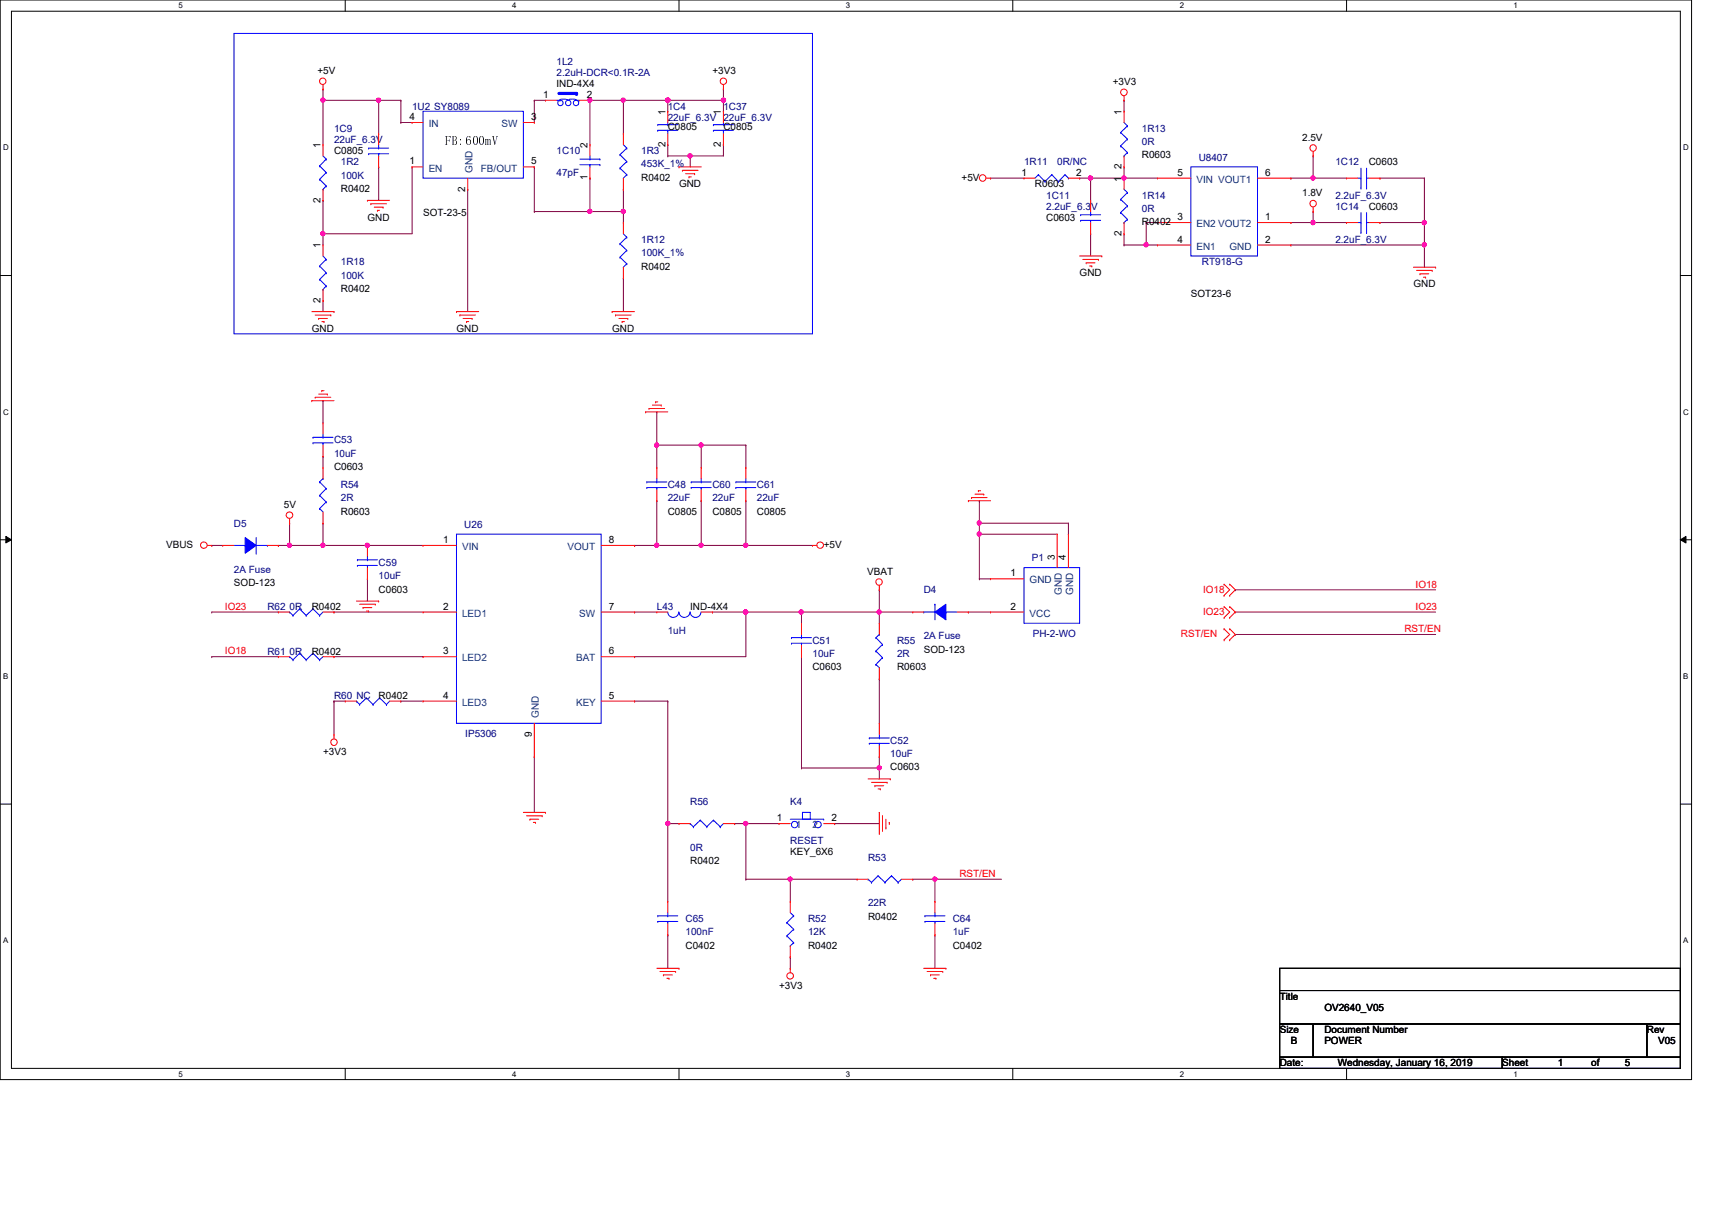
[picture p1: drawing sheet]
<svg xmlns="http://www.w3.org/2000/svg" width="297mm" height="210mm" viewBox="0 0 297 210" stroke-linecap="round" stroke-linejoin="round" font-family="sans-serif">
<path d="M0 0h293.5v187.3h-293.5zM2 1.9h289.5v183.4h-289.5z" fill="none" stroke="#000" stroke-width=".17"/>
<g fill="#fff">
<path d="M30.9 .2h.8v1.5h-.8z"/>
<path d="M30.9 185.5h.8v1.6h-.8z"/>
</g>
<path d="M59.9 0v1.9M59.9 185.3v2" fill="none" stroke="#000" stroke-width=".17"/>
<g fill="#fff">
<path d="M88.9 .2h.7v1.5h-.7z"/>
<path d="M88.9 185.5h.7v1.6h-.7z"/>
</g>
<path d="M117.8 0v1.9M117.8 185.3v2" fill="none" stroke="#000" stroke-width=".17"/>
<g fill="#fff">
<path d="M146.8 .2h.7v1.5h-.7z"/>
<path d="M146.8 185.5h.7v1.6h-.7z"/>
</g>
<path d="M175.7 0v1.9M175.7 185.3v2" fill="none" stroke="#000" stroke-width=".17"/>
<g fill="#fff">
<path d="M204.7 .2h.7v1.5h-.7z"/>
<path d="M204.7 185.5h.7v1.6h-.7z"/>
</g>
<path d="M233.6 0v1.9M233.6 185.3v2" fill="none" stroke="#000" stroke-width=".17"/>
<g fill="#fff">
<path d="M262.6 .2h.8v1.5h-.8z"/>
<path d="M262.6 185.5h.8v1.6h-.8z"/>
<path d="M.5 24.8h1v1.6h-1z"/>
<path d="M292.1 24.8h.9v1.6h-.9z"/>
<path d="M.5 70.7h1v1.5h-1z"/>
<path d="M292.1 70.7h.9v1.5h-.9z"/>
</g>
<path d="M0 47.8h2M291.5 47.8h2" fill="none" stroke="#000" stroke-width=".17"/>
<g fill="#fff">
<path d="M.5 116.5h.9v1.6h-.9z"/>
<path d="M292.1 116.5h.8v1.6h-.8z"/>
</g>
<path d="M0 93.6h2M1 93l1 .6-1 .6zM291.5 93.6l1-.6v1.2zM291.5 93.6h2" fill="none" stroke="#000" stroke-width=".17"/>
<path d="M1 93l1 .6-1 .6zM291.5 93.6l1-.6v1.2z" fill="#000"/>
<g fill="#fff">
<path d="M.5 162.4h.9v1.5h-.9z"/>
<path d="M292.1 162.4h.8v1.5h-.8z"/>
</g>
<path d="M0 139.5h2M291.5 139.5h2" fill="none" stroke="#000" stroke-width=".17"/>
<path d="M40.6 5.8h100.4v52.1h-100.4z" fill="none" stroke="#00f" stroke-width=".17"/>
<path d="M65.7 17.4h.1M65.7 17.4h3.9M125.5 15.5h.1M125.5 15.5v1.9" fill="none" stroke="#7f003f" stroke-width=".17"/>
<circle cx="65.7" cy="17.4" r=".37" fill="#f0f"/>
<circle cx="65.7" cy="17.4" r=".37" fill="none" stroke="#f0f" stroke-width=".17"/>
<path d="M71.5 29h.1M71.5 29v11.6h-15.5M56 40.6h.1" fill="none" stroke="#7f003f" stroke-width=".17"/>
<circle cx="56" cy="40.5" r=".37" fill="#f0f"/>
<circle cx="56" cy="40.5" r=".37" fill="none" stroke="#f0f" stroke-width=".17"/>
<g fill="none" stroke="#7f003f" stroke-width=".17">
<path d="M56 17.4h.1M56 17.4v7.7M65.7 17.4h.1M65.7 17.4v5.8M69.6 17.4h.1M69.6 17.4v3.9M92.7 17.4h.1M92.7 17.4v3.9M92.7 17.4h2M108.2 17.4h.1M108.2 17.4h7.7M65.7 29h.1"/>
<path d="M65.7 29v5.8M69.6 21.3h.1M69.6 21.3h1.9M81.1 32.9h.1M81.1 32.9v21.2M92.7 29h.1M92.7 29v7.7"/>
</g>
<circle cx="115.9" cy="17.4" r=".37" fill="#f0f"/>
<circle cx="115.9" cy="17.4" r=".37" fill="none" stroke="#f0f" stroke-width=".17"/>
<circle cx="108.1" cy="17.4" r=".37" fill="#f0f"/>
<circle cx="108.1" cy="17.4" r=".37" fill="none" stroke="#f0f" stroke-width=".17"/>
<path d="M115.9 17.4h.1M115.9 17.4h9.6" fill="none" stroke="#7f003f" stroke-width=".17"/>
<circle cx="125.5" cy="17.4" r=".37" fill="#f0f"/>
<circle cx="125.5" cy="17.4" r=".37" fill="none" stroke="#f0f" stroke-width=".17"/>
<circle cx="115.9" cy="17.4" r=".37" fill="#f0f"/>
<circle cx="115.9" cy="17.4" r=".37" fill="none" stroke="#f0f" stroke-width=".17"/>
<path d="M102.4 17.4h.1M102.4 17.4h5.8M108.2 17.4h.1M108.2 17.4v5.8M125.5 17.4h.1M125.5 17.4v1.9M108.2 36.7h.1M108.2 36.7v1.9M115.9 27.1h.1M115.9 27.1h9.6M119.8 27.1h.1" fill="none" stroke="#7f003f" stroke-width=".17"/>
<circle cx="119.7" cy="27" r=".37" fill="#f0f"/>
<circle cx="119.7" cy="27" r=".37" fill="none" stroke="#f0f" stroke-width=".17"/>
<path d="M102.4 36.7h.1M102.4 36.7h5.8M108.2 48.3h.1M108.2 48.3v5.8" fill="none" stroke="#7f003f" stroke-width=".17"/>
<circle cx="108.1" cy="36.7" r=".37" fill="#f0f"/>
<circle cx="108.1" cy="36.7" r=".37" fill="none" stroke="#f0f" stroke-width=".17"/>
<circle cx="102.3" cy="36.7" r=".37" fill="#f0f"/>
<circle cx="102.3" cy="36.7" r=".37" fill="none" stroke="#f0f" stroke-width=".17"/>
<path d="M102.4 17.4h.1M102.4 17.4v7.7" fill="none" stroke="#7f003f" stroke-width=".17"/>
<circle cx="102.3" cy="17.4" r=".37" fill="#f0f"/>
<circle cx="102.3" cy="17.4" r=".37" fill="none" stroke="#f0f" stroke-width=".17"/>
<path d="M56 17.4h.1M56 17.4h9.7M92.7 36.7h.1M102.4 30.9h.1M102.4 30.9v5.8h-9.7M108.2 32.9h.1M108.2 32.9v3.8" fill="none" stroke="#7f003f" stroke-width=".17"/>
<circle cx="56" cy="17.4" r=".37" fill="#f0f"/>
<circle cx="56" cy="17.4" r=".37" fill="none" stroke="#f0f" stroke-width=".17"/>
<path d="M56 15.5h.1M56 15.5v1.9M115.9 17.4h.1M115.9 17.4v1.9M125.5 25.1h.1M125.5 25.1v2M56 40.6h.1M56 40.6v1.9" fill="none" stroke="#7f003f" stroke-width=".17"/>
<circle cx="115.9" cy="17.4" r=".37" fill="#f0f"/>
<circle cx="115.9" cy="17.4" r=".37" fill="none" stroke="#f0f" stroke-width=".17"/>
<path d="M56 34.8h.1M56 34.8v5.8M115.9 25.1h.1M115.9 25.1v2M119.8 27.1h.1M119.8 27.1v1.9M56 52.2h.1M56 52.2v1.9M198.9 42.5h.1M198.9 42.5h1.9" fill="none" stroke="#7f003f" stroke-width=".17"/>
<circle cx="198.8" cy="42.5" r=".38" fill="#f0f"/>
<circle cx="198.8" cy="42.5" r=".38" fill="none" stroke="#f0f" stroke-width=".17"/>
<path d="M195 30.9h.1M195 30.9h5.8M198.9 38.6h.1M198.9 38.6h1.9M198.9 38.6v3.9" fill="none" stroke="#7f003f" stroke-width=".17"/>
<circle cx="195" cy="30.9" r=".37" fill="#f0f"/>
<circle cx="195" cy="30.9" r=".37" fill="none" stroke="#f0f" stroke-width=".17"/>
<path d="M189.2 30.9h.1M189.2 30.9v3.9M195 42.5h.1M195 42.5h3.9" fill="none" stroke="#7f003f" stroke-width=".17"/>
<circle cx="189.2" cy="30.9" r=".37" fill="#f0f"/>
<circle cx="189.2" cy="30.9" r=".37" fill="none" stroke="#f0f" stroke-width=".17"/>
<path d="M195 17.4h.1M195 17.4v1.9M171.9 30.9h.1M171.9 30.9h5.8M187.3 30.9h.1M187.3 30.9h1.9M227.8 30.9h.1M227.8 30.9h5.8M189.2 40.6h.1M189.2 40.6v3.8M195 40.6h.1M195 40.6v1.9" fill="none" stroke="#7f003f" stroke-width=".17"/>
<circle cx="227.8" cy="30.9" r=".37" fill="#f0f"/>
<circle cx="227.8" cy="30.9" r=".37" fill="none" stroke="#f0f" stroke-width=".17"/>
<path d="M227.8 38.6h.1M227.8 38.6h5.8" fill="none" stroke="#7f003f" stroke-width=".17"/>
<circle cx="227.8" cy="38.6" r=".38" fill="#f0f"/>
<circle cx="227.8" cy="38.6" r=".38" fill="none" stroke="#f0f" stroke-width=".17"/>
<path d="M239.4 30.9h.1M239.4 30.9h7.7M247.1 42.5h.1M247.1 42.5v3.9" fill="none" stroke="#7f003f" stroke-width=".17"/>
<circle cx="247.1" cy="42.5" r=".38" fill="#f0f"/>
<circle cx="247.1" cy="42.5" r=".38" fill="none" stroke="#f0f" stroke-width=".17"/>
<g fill="none" stroke="#7f003f" stroke-width=".17">
<path d="M189.2 30.9h.1M195 29h.1M195 29v1.9h-5.8M224 30.9h.1M227.8 27.1h.1M227.8 36.7h.1M227.8 27.1v3.8h-3.8M227.8 36.7v1.9M239.4 38.6h.1M239.4 38.6h7.7M247.1 38.6h.1M247.1 38.6v3.9h-23.1"/>
<path d="M224 42.5h.1"/>
</g>
<circle cx="247.1" cy="38.6" r=".38" fill="#f0f"/>
<circle cx="247.1" cy="38.6" r=".38" fill="none" stroke="#f0f" stroke-width=".17"/>
<path d="M224 38.6h.1M224 38.6h3.8M247.1 30.9h.1M247.1 30.9v7.7M56 79.2h.1M56 79.2v1.9M50.2 94.6h.1M56 90.8h.1M56 90.8v3.8h-5.8" fill="none" stroke="#7f003f" stroke-width=".17"/>
<circle cx="50.2" cy="94.6" r=".37" fill="#f0f"/>
<circle cx="50.2" cy="94.6" r=".37" fill="none" stroke="#f0f" stroke-width=".17"/>
<path d="M152.6 102.3h.1M152.6 106.2h.1M152.6 102.3v3.9M152.6 106.2h5.8M168 106.2h.1M168 106.2h3.9" fill="none" stroke="#7f003f" stroke-width=".17"/>
<circle cx="152.5" cy="106.2" r=".38" fill="#f0f"/>
<circle cx="152.5" cy="106.2" r=".38" fill="none" stroke="#f0f" stroke-width=".17"/>
<path d="M137.1 152.5h.1M137.1 152.5h11.6M137.1 166h.1M137.1 166v2" fill="none" stroke="#7f003f" stroke-width=".17"/>
<circle cx="137.1" cy="152.5" r=".37" fill="#f0f"/>
<circle cx="137.1" cy="152.5" r=".37" fill="none" stroke="#f0f" stroke-width=".17"/>
<path d="M129.4 142.9h.1M129.4 142.9v9.6M129.4 142.9h5.8" fill="none" stroke="#7f003f" stroke-width=".17"/>
<circle cx="129.4" cy="142.8" r=".37" fill="#f0f"/>
<circle cx="129.4" cy="142.8" r=".37" fill="none" stroke="#f0f" stroke-width=".17"/>
<path d="M129.4 152.5h.1M129.4 152.5h7.7M137.1 152.5h.1M137.1 152.5v3.9M162.2 152.5h.1M162.2 152.5h11.6" fill="none" stroke="#7f003f" stroke-width=".17"/>
<circle cx="162.2" cy="152.5" r=".37" fill="#f0f"/>
<circle cx="162.2" cy="152.5" r=".37" fill="none" stroke="#f0f" stroke-width=".17"/>
<path d="M115.9 142.9h.1M115.9 142.9v13.5M115.9 162.2h.1M115.9 162.2v5.8" fill="none" stroke="#7f003f" stroke-width=".17"/>
<circle cx="115.9" cy="142.8" r=".37" fill="#f0f"/>
<circle cx="115.9" cy="142.8" r=".37" fill="none" stroke="#f0f" stroke-width=".17"/>
<g fill="none" stroke="#7f003f" stroke-width=".17">
<path d="M114 77.2h.1M114 77.2v3.9M114 77.2h7.7M110.1 94.6h.1M114 86.9h.1M114 86.9v7.7h-3.9M121.7 86.9h.1M121.7 86.9v7.7M63.8 100.4h.1M63.8 100.4v3.9M110.1 106.2h.1M110.1 106.2h3.9"/>
<path d="M92.7 131.3h.1M92.7 131.3v9.6"/>
</g>
<circle cx="113.9" cy="77.2" r=".38" fill="#f0f"/>
<circle cx="113.9" cy="77.2" r=".38" fill="none" stroke="#f0f" stroke-width=".17"/>
<path d="M121.7 77.2h.1M121.7 77.2v3.9M152.6 133.2h.1M152.6 133.2v1.9" fill="none" stroke="#7f003f" stroke-width=".17"/>
<circle cx="152.5" cy="133.2" r=".37" fill="#f0f"/>
<circle cx="152.5" cy="133.2" r=".37" fill="none" stroke="#f0f" stroke-width=".17"/>
<g fill="none" stroke="#7f003f" stroke-width=".17">
<path d="M114 71.5h.1M114 71.5v5.7M110.1 113.9h.1M129.4 106.2h.1M129.4 106.2h9.7M129.4 106.2v7.7h-19.3M139.1 106.2h.1M139.1 113.9h.1M139.1 106.2v1.9M139.1 113.9v19.3M152.6 117.8h.1M152.6 106.2h.1"/>
<path d="M152.6 106.2v1.9M152.6 117.8v7.7M139.1 133.2h.1M139.1 133.2h13.5"/>
</g>
<circle cx="129.4" cy="106.2" r=".38" fill="#f0f"/>
<circle cx="129.4" cy="106.2" r=".38" fill="none" stroke="#f0f" stroke-width=".17"/>
<path d="M56 94.6h.1M56 94.6h7.8M123.6 106.2h.1M123.6 106.2h5.8M110.1 121.6h.1M110.1 121.6h5.8M115.9 121.6h.1M115.9 121.6v21.3M115.9 142.9h.1M115.9 142.9h1.9M144.8 142.9h.1M144.8 142.9h7.8" fill="none" stroke="#7f003f" stroke-width=".17"/>
<circle cx="56" cy="94.6" r=".37" fill="#f0f"/>
<circle cx="56" cy="94.6" r=".37" fill="none" stroke="#f0f" stroke-width=".17"/>
<path d="M63.8 94.6h.1M63.8 94.6h9.6" fill="none" stroke="#7f003f" stroke-width=".17"/>
<circle cx="63.7" cy="94.6" r=".37" fill="#f0f"/>
<circle cx="63.7" cy="94.6" r=".37" fill="none" stroke="#f0f" stroke-width=".17"/>
<path d="M114 94.6h.1M114 94.6h7.7M152.6 131.3h.1M152.6 131.3v1.9" fill="none" stroke="#7f003f" stroke-width=".17"/>
<circle cx="113.9" cy="94.6" r=".37" fill="#f0f"/>
<circle cx="113.9" cy="94.6" r=".37" fill="none" stroke="#f0f" stroke-width=".17"/>
<path d="M129.4 94.6h.1M129.4 94.6h11.6" fill="none" stroke="#7f003f" stroke-width=".17"/>
<circle cx="129.4" cy="94.6" r=".37" fill="#f0f"/>
<circle cx="129.4" cy="94.6" r=".37" fill="none" stroke="#f0f" stroke-width=".17"/>
<path d="M48.3 94.6h.1M50.2 90.8h.1M50.2 90.8v3.8h-1.9M121.7 94.6h.1M129.4 86.9h.1M129.4 86.9v7.7h-7.7M127.5 142.9h.1M127.5 142.9h1.9" fill="none" stroke="#7f003f" stroke-width=".17"/>
<circle cx="121.6" cy="94.6" r=".37" fill="#f0f"/>
<circle cx="121.6" cy="94.6" r=".37" fill="none" stroke="#f0f" stroke-width=".17"/>
<path d="M139.1 106.2h.1M139.1 106.2h13.5" fill="none" stroke="#7f003f" stroke-width=".17"/>
<circle cx="139" cy="106.2" r=".38" fill="#f0f"/>
<circle cx="139" cy="106.2" r=".38" fill="none" stroke="#f0f" stroke-width=".17"/>
<path d="M121.7 77.2h.1M121.7 77.2h7.7M129.4 77.2h.1M129.4 77.2v3.9" fill="none" stroke="#7f003f" stroke-width=".17"/>
<circle cx="121.6" cy="77.2" r=".38" fill="#f0f"/>
<circle cx="121.6" cy="77.2" r=".38" fill="none" stroke="#f0f" stroke-width=".17"/>
<path d="M169.9 92.7h.1M169.9 90.8h.1M169.9 92.7h13.5M169.9 90.8v1.9M169.9 90.8h15.5M185.4 90.8h.1M185.4 90.8v1.9" fill="none" stroke="#7f003f" stroke-width=".17"/>
<circle cx="169.9" cy="90.7" r=".38" fill="#f0f"/>
<circle cx="169.9" cy="90.7" r=".38" fill="none" stroke="#f0f" stroke-width=".17"/>
<path d="M169.9 86.9h.1M169.9 92.7h.1M169.9 86.9v3.9M169.9 92.7v7.7M169.9 100.4h.1M169.9 100.4h2" fill="none" stroke="#7f003f" stroke-width=".17"/>
<circle cx="169.9" cy="92.6" r=".37" fill="#f0f"/>
<circle cx="169.9" cy="92.6" r=".37" fill="none" stroke="#f0f" stroke-width=".17"/>
<g fill="none" stroke="#7f003f" stroke-width=".17">
<path d="M56 69.5h.1M56 69.5v3.9M36.7 94.6h.1M36.7 94.6h1.9M36.7 106.2h.1M36.7 113.9h.1M36.7 106.2h11.6M36.7 113.9h11.6M58 106.2h.1M58 113.9h.1M58 106.2h15.4M58 113.9h15.4"/>
<path d="M214.3 102.3h.1M214.3 106.2h.1M214.3 110.1h.1M214.3 106.2h34.8M214.3 102.3h34.8M214.3 110.1h34.8M58 121.6h.1M58 121.6v5.8M58 121.6h1.9M69.6 121.6h.1M69.6 121.6h3.8M158.4 152.5h.1"/>
<path d="M158.4 152.5h3.8M162.2 152.5h.1M162.2 152.5v3.9M162.2 162.2h.1M162.2 162.2v5.8"/>
</g>
<g fill="none" stroke="#f00" stroke-width=".17">
<path d="M56 15.5h.1M56 14.7v.8M115.9 19.3h.1M115.9 19.3v2M125.5 15.5h.1M125.5 19.3h.1M125.5 14.7v.8M125.5 19.3v2M195 17.4h.1M195 16.6v.8M56 25.1h.1M56 34.8h.1"/>
<path d="M56 25.1v2M56 32.9v1.9M63.8 34.8h.1M63.8 34.8h3.8M64.3 35.3h.1M64.3 35.3h2.8M64.9 35.9h1.6M65.5 36.5h.1M65.5 36.5h.4M65.7 29h.1M65.7 23.2h.1M65.7 23.2v1.9"/>
<path d="M65.7 27.1v1.9M66.5 35.9h.1M108.2 38.6h.1M108.2 38.6v2M115.9 25.1h.1M115.9 23.2v1.9M117.8 29h.1M117.8 29h3.9M118.4 29.5h.1M118.4 29.5h2.7M119 30.1h1.5M119.5 30.7h.1"/>
<path d="M119.5 30.7h.4M120.5 30.1h.1M125.5 25.1h.1M125.5 23.2v1.9M171.1 30.9h.8M171.9 30.9h.1M177.7 30.9h.1M177.7 30.9h1.9M185.4 30.9h1.9M187.3 30.9h.1M189.2 34.8h.1M189.2 34.8v1.9"/>
<path d="M189.2 38.6v2M227.8 27.1h.1M227.8 36.7h.1M227.8 26.3v.8M227.8 35.9v.8M233.6 30.9h.1M233.6 30.9h2M237.5 30.9h1.9M239.4 30.9h.1M54.1 54.1h3.9M54.7 54.7h2.7M55.3 55.2h.1"/>
<path d="M55.3 55.2h1.5M55.8 55.8h.4M56.2 55.8h.1M57.4 54.7h.1M58 54.1h.1M79.2 54.1h.1M79.2 54.1h3.9M79.8 54.7h.1M79.8 54.7h2.7M80.3 55.2h1.6M80.9 55.8h.1M80.9 55.8h.4"/>
<path d="M81.9 55.2h.1M106.2 54.1h.1M106.2 54.1h3.9M106.8 54.7h.1M106.8 54.7h2.7M107.4 55.2h1.5M107.9 55.8h.1M107.9 55.8h.5M108.2 48.3h.1M108.2 46.4v1.9M108.9 55.2h.1M187.3 44.4h3.9"/>
<path d="M187.9 45h2.7M188.5 45.6h.1M188.5 45.6h1.5M189.1 46.1h.3M189.2 40.6h.1M189.4 46.1h.1M190.6 45h.1M191.2 44.4h.1M245.2 46.4h3.9M245.8 46.9h2.7M246.4 47.5h.1M246.4 47.5h1.5"/>
<path d="M247 48.1h.4M247.4 48.1h.1M248.5 46.9h.1M249.1 46.4h.1M54.1 69.5h.1M54.1 69.5h3.9M54.7 68.9h.1M54.7 68.9h2.7M55.3 68.4h1.5M55.8 67.8h.1M55.8 67.8h.4M56.8 68.4h.1"/>
<path d="M112 71.5h.1M112 71.5h3.9M112.6 70.9h.1M112.6 70.9h2.7M113.2 70.3h1.5M113.7 69.7h.1M113.7 69.7h.4M114.7 70.3h.1M36 94.6h.7M36.7 94.6h.1M50.2 90.8h.1M50.2 90v.8"/>
<path d="M56 90.8h.1M56 81.1h.1M56 81.1v1.9M56 88.8v2M114 86.9h.1M114 81.1h.1M114 81.1v1.9M114 85v1.9M129.4 86.9h.1M129.4 81.1h.1M129.4 81.1v1.9M129.4 85v1.9"/>
<path d="M141 94.6h.1M141 94.6h.7M168 86.9h.1M168 86.9h3.9M168.6 86.3h.1M168.6 86.3h2.7M169.2 85.7h1.5M169.8 85.1h.1M169.8 85.1h.3M170.7 85.7h.1M183.4 92.7h.1M183.4 92.7v5.8"/>
<path d="M185.4 92.7h.1M185.4 92.7v5.8M48.3 113.9h.1M48.3 113.9h1.9M56 113.9h2M58 113.9h.1M61.8 104.3h3.9M62.4 104.8h2.7M63 105.4h.1M63 105.4h1.5M63.6 106h.4M64 106h.1"/>
<path d="M65.1 104.8h.1M65.7 104.3h.1M114 106.2h.1M114 106.2h1.9M121.7 106.2h1.9M123.6 106.2h.1M152.6 102.3h.1M152.6 101.6v.7M171.9 100.4h.1M171.9 106.2h.1M171.9 106.2h5.8M171.9 100.4h5.8"/>
<path d="M212.4 101.3h.1M212.4 103.3h.1M212.4 105.2h.1M212.4 107.1h.1M212.4 109.1h.1M212.4 111h.1M212.4 101.3l1 1-1 1M212.4 105.2l1 1-1 .9M212.4 109.1l1 1-1 .9M213.4 103.3h.1M213.4 101.3h.1M213.4 107.1h.1"/>
<path d="M213.4 105.2h.1M213.4 111h.1M213.4 109.1h.1M213.4 101.3l.9 1-.9 1M213.4 105.2l.9 1-.9 .9M213.4 109.1l.9 1-.9 .9M58 127.4h.1M58 127.4v.8M59.9 121.6h.1M59.9 121.6h1.9M67.6 121.6h2M69.6 121.6h.1"/>
<path d="M150.6 135.1h3.9M151.2 135.7h2.7M151.8 136.3h.1M151.8 136.3h1.5M152.4 136.9h.3M152.7 136.9h.1M153.9 135.7h.1M154.5 135.1h.1M90.8 140.9h3.9M91.4 141.5h2.7M91.9 142.1h.1M91.9 142.1h1.6"/>
<path d="M92.5 142.7h.4M92.9 142.7h.1M94.1 141.5h.1M94.7 140.9h.1M115.9 156.4h.1M115.9 156.4v1.9M117.8 142.9h.1M117.8 142.9h2M125.5 142.9h2M127.5 142.9h.1M152.6 140.9h.1M152.6 140.9v3.9"/>
<path d="M153.1 141.5h.1M153.1 141.5v2.7M153.7 143.6h.1M153.7 142.1v1.5M154.3 142.7h.1M154.3 142.7v.3M114 168h3.8M114.5 168.5h2.7M115.1 169.1h.1M115.1 169.1h1.6M115.7 169.7h.4M115.9 162.2h.1"/>
<path d="M115.9 160.2v2M116.1 169.7h.1M117.2 168.5h.1M117.8 168h.1M137.1 168h.1M137.1 168v.7M160.3 168h3.8M160.9 168.5h2.7M161.5 169.1h.1M161.5 169.1h1.5M162 169.7h.4M162.4 169.7h.1"/>
<path d="M163.6 168.5h.1M164.1 168h.1"/>
<circle cx="56" cy="14.1" r=".56"/>
<circle cx="125.5" cy="14.1" r=".56"/>
<circle cx="195" cy="16" r=".57"/>
<circle cx="170.5" cy="30.9" r=".57"/>
<circle cx="227.8" cy="35.3" r=".56"/>
<circle cx="227.8" cy="25.7" r=".56"/>
<circle cx="35.4" cy="94.6" r=".56"/>
<circle cx="50.2" cy="89.4" r=".56"/>
<circle cx="142.3" cy="94.6" r=".56"/>
<circle cx="152.5" cy="101" r=".56"/>
<circle cx="57.9" cy="128.8" r=".56"/>
<circle cx="137.1" cy="169.3" r=".56"/>
</g>
<path d="M222 168h69.5v3.8h-69.5zM222 171.8h69.5v5.8h-69.5zM222 177.6h5.8v5.8h-5.8zM227.8 177.6h57.9v5.8h-57.9zM285.7 177.6h5.8v5.8h-5.8zM222 183.4h38.6v1.9h-38.6zM260.6 183.4h30.9v1.9h-30.9z" fill="none" stroke="#000" stroke-width=".17"/>
<g fill="none" stroke="#00f" stroke-width=".17">
<path d="M55.5 28.8h.1M55.5 31.1h.1M55.5 28.8l1.1 1.1M55.5 31.1l1.1 1.2M56 32.9h.1M56 27.1l.6 .5M56.6 27.6h.1M56.6 29.9h.1M56.6 32.3h.1M56.6 27.6l-1.1 1.2M56.6 29.9l-1.1 1.2M56.6 32.3l-.6 .6"/>
<path d="M64 25.7h.1M64 26.7h.1M64 25.7h3.4M64 26.7h3.4M65.7 26.7h.1M65.7 25.7h.1M65.7 25.1v.6M65.7 26.7v.4M114.1 22.6h.1M114.1 21.6h.1M114.1 22.6h3.5M114.1 21.6h3.5"/>
<path d="M115.9 21.6h.1M115.9 22.6h.1M115.9 21.3v.3M115.9 22.6v.6M123.8 22.6h.1M123.8 21.6h.1M123.8 22.6h3.5M123.8 21.6h3.5M125.5 21.6h.1M125.5 22.6h.1M125.5 21.3v.3M125.5 22.6v.6"/>
<path d="M180.2 30.3h.1M180.2 30.3l-.6 .6M180.2 30.3l1.1 1.2M181.3 31.5h.1M182.5 30.3h.1M182.5 30.3l-1.2 1.2M182.5 30.3l1.1 1.2M183.6 31.5h.1M184.8 30.3h.1M184.8 30.3l-1.2 1.2M184.8 30.3l.6 .6M185.4 30.9h.1"/>
<path d="M187.5 37.3h.1M187.5 38.2h.1M187.5 37.3h3.5M187.5 38.2h3.5M189.2 38.2h.1M189.2 37.3h.1M189.2 36.7v.6M189.2 38.2v.4M235.6 30.9h.5M236.1 32.6h.1M236.1 30.9h.1M236.1 29.2v3.4"/>
<path d="M237.1 30.9h.1M237.1 32.6h.1M237.1 30.9h.4M237.1 29.2v3.4M107.6 42.3h.1M107.6 44.6h.1M107.6 42.3l1.2 1.1M107.6 44.6l1.2 1.2M108.2 46.4h.1M108.2 40.6l.6 .5M108.8 41.1h.1M108.8 43.4h.1"/>
<path d="M108.8 45.8h.1M108.8 41.1l-1.2 1.2M108.8 43.4l-1.2 1.2M108.8 45.8l-.6 .6M55.5 88.2h.1M55.5 85.9h.1M55.5 83.6h.1M55.5 88.2l.5 .6M55.5 85.9l1.1 1.2M55.5 83.6l1.1 1.2M56 83h.1M56 83l-.5 .6"/>
<path d="M56.6 87.1h.1M56.6 84.8h.1M56.6 87.1l-1.1 1.1M56.6 84.8l-1.1 1.1M112.2 83.6h.1M112.2 84.6h.1M112.2 83.6h3.5M112.2 84.6h3.5M114 84.6h.1M114 83.6h.1M114 83v.6M114 84.6v.4"/>
<path d="M127.7 83.6h.1M127.7 84.6h.1M127.7 83.6h3.4M127.7 84.6h3.4M129.4 84.6h.1M129.4 83.6h.1M129.4 83v.6M129.4 84.6v.4M177.7 98.5h9.6v9.6h-9.6zM50.2 113.9h.1M50.2 113.9l.6 .6M50.8 114.5h.1"/>
<path d="M52 113.3h.1M52 113.3l1.1 1.2M52 113.3l-1.2 1.2M53.1 114.5h.1M54.3 113.3h.1M54.3 113.3l1.2 1.2M54.3 113.3l-1.2 1.2M55.5 114.5h.1M56 113.9l-.5 .6M115.9 106.2a.95 .95 0 0 0 .9 .9 .95 .95 0 0 0 1-.9M117.8 106.2a.95 .95 0 0 0 1 .9 .95 .95 0 0 0 .9-.9M119.8 106.2a.93 .93 0 0 0 .9 .9 .93 .93 0 0 0 .9-.9"/>
<path d="M160.3 106.2h.1M160.3 106.2h1.9M162.2 104.8h.1M162.2 104.8v2.7M164.1 106.2h.1M164.1 106.2h2M61.8 121.6h.1M61.8 121.6l.6 .6M62.4 122.2h.1M63.6 121.1h.1M63.6 121.1l1.1 1.1M63.6 121.1l-1.2 1.1"/>
<path d="M64.7 122.2h.1M65.9 121.1h.1M65.9 121.1l1.2 1.1M65.9 121.1l-1.2 1.1M67.1 122.2h.1M67.6 121.6l-.5 .6M114.1 158.9h.1M114.1 159.9h.1M114.1 158.9h3.5M114.1 159.9h3.5M115.9 159.9h.1M115.9 158.9h.1"/>
<path d="M115.9 158.3v.6M115.9 159.9v.3M119.8 142.9h.1M119.8 142.9l.5 .5M120.3 143.4h.1M121.5 142.3h.1M121.5 142.3l1.1 1.1M121.5 142.3l-1.2 1.1M122.6 143.4h.1M123.8 142.3h.1M123.8 142.3l1.2 1.1M123.8 142.3l-1.2 1.1"/>
<path d="M125 143.4h.1M125.5 142.9l-.5 .5"/>
</g>
<path d="M162.2 106.2l1.9-1.4v2.7z" fill-rule="evenodd" fill="#00f"/>
<path d="M40.6 94.6h1.9M42.5 94.6h.1M44.4 96h.1M44.4 93.3v2.7M44.4 94.6h2M46.4 94.6h.1M162.2 106.2l1.9-1.4v2.7z" fill="none" stroke="#00f" stroke-width=".17"/>
<path d="M158.4 106.2h.1M158.4 106.2h1.9M166.1 106.2h1.9M168 106.2h.1" fill="none" stroke="#f00" stroke-width=".17"/>
<path d="M42.5 93.3l1.9 1.3-1.9 1.4z" fill-rule="evenodd" fill="#00f"/>
<g fill="none" stroke="#00f" stroke-width=".17">
<path d="M73.4 19.3h17.4v11.6h-17.4zM100.6 27.6h3.5M100.6 28.6h3.5M102.4 28.6h.1M102.4 27.6h.1M102.4 27.1v.5M102.4 28.6v.4M104.1 27.6h.1M104.1 28.6h.1M107.6 26.8h.1M107.6 29.2h.1M107.6 26.8l1.2 1.2"/>
<path d="M107.6 29.2l1.2 1.1M108.2 30.9h.1M108.2 25.1l.6 .6M108.8 25.7h.1M108.8 28h.1M108.8 30.3h.1M108.8 25.7l-1.2 1.1M108.8 28l-1.2 1.2M108.8 30.3l-.6 .6M194.4 34.6h.1M194.4 36.9h.1M194.4 23h.1"/>
<path d="M194.4 25.3h.1M194.4 34.6l1.2 1.1M194.4 36.9l1.2 1.2M194.4 23l1.2 1.1M194.4 25.3l1.2 1.2M195 38.6h.1M195 27.1h.1M195 32.9l.6 .5M195 21.3l.6 .5M195.6 33.4h.1M195.6 35.7h.1M195.6 38.1h.1"/>
<path d="M195.6 21.8h.1M195.6 24.1h.1M195.6 26.5h.1M195.6 33.4l-1.2 1.2M195.6 35.7l-1.2 1.2M195.6 38.1l-.6 .5M195.6 21.8l-1.2 1.2M195.6 24.1l-1.2 1.2M195.6 26.5l-.6 .6M206.6 29h11.6v15.4h-11.6zM235.6 38.6h.5M236.1 38.6h.1"/>
<path d="M236.1 36.9v3.4M237.1 38.6h.1M237.1 38.6h.4M237.1 36.9v3.4M55.5 46.1h.1M55.5 48.5h.1M55.5 46.1l1.1 1.2M55.5 48.5l1.1 1.1M56 50.2h.1M56 44.4l.6 .6M56.6 45h.1M56.6 47.3h.1"/>
<path d="M56.6 49.6h.1M56.6 45l-1.1 1.1M56.6 47.3l-1.1 1.2M56.6 49.6l-.6 .6M236.1 40.3h.1M237.1 40.3h.1M54.3 75.9h.1M54.3 76.8h.1M54.3 75.9h3.5M54.3 76.8h3.5M56 76.8h.1M56 75.9h.1"/>
<path d="M56 75.3v.6M56 76.8v.4M42.5 93.3l1.9 1.3-1.9 1.4zM62 97.1h.1M62 98.1h.1M62 97.1h3.5M62 98.1h3.5M63.8 98.1h.1M63.8 97.1h.1M63.8 96.5v.6M63.8 98.1v.4M79.2 92.7h25.1v32.8h-25.1z"/>
<path d="M50.2 106.2h.1M50.2 106.2l.6 .6M50.8 106.8h.1M52 105.6h.1M52 105.6l1.1 1.2M52 105.6l-1.2 1.2M53.1 106.8h.1M54.3 105.6h.1M54.3 105.6l1.2 1.2M54.3 105.6l-1.2 1.2M55.5 106.8h.1M56 106.2l-.5 .6"/>
<path d="M137.3 110.6h.1M137.3 111.6h.1M137.3 110.6h3.5M137.3 111.6h3.5M139.1 111.6h.1M139.1 110.6h.1M139.1 110.1v.5M139.1 111.6v.4M152 115.3h.1M152 112.9h.1M152 110.6h.1M152 115.3l.6 .5"/>
<path d="M152 112.9l1.1 1.2M152 110.6l1.1 1.2M152.6 110.1h.1M152.6 110.1l-.6 .5M153.1 114.1h.1M153.1 111.8h.1M153.1 114.1l-1.1 1.2M153.1 111.8l-1.1 1.1M137.1 158.3l.6 .6M137.1 142.1h5.8M137.7 158.9h.1M137.7 158.9l-1.2 1.2"/>
<path d="M139.2 140.9h1.4v1.2h-1.4zM142.9 142.1h.1M150.6 152.5h.1M150.6 152.5l.6 .6M151.2 153.1h.1M152.4 151.9h.1M152.4 151.9l1.1 1.2M152.4 151.9l-1.2 1.2M153.5 153.1h.1M154.7 151.9h.1M154.7 151.9l1.1 1.2M154.7 151.9l-1.2 1.2"/>
<path d="M155.8 153.1h.1M156.4 152.5l-.6 .6M160.5 158.9h.1M160.5 159.9h.1M160.5 158.9h3.5M160.5 159.9h3.5M162.2 159.9h.1M162.2 158.9h.1M162.2 158.3v.6M162.2 159.9v.3M136.5 160.1h.1M136.5 162.3h.1"/>
<path d="M136.5 160.1l1.2 1.1M136.5 162.3l1.2 1.2M137.1 164.1h.1M137.7 161.2h.1M137.7 163.5h.1M137.7 161.2l-1.2 1.1M137.7 163.5l-.6 .6"/>
<circle cx="137.9" cy="143" r=".56"/>
<circle cx="141.9" cy="143.1" r=".56"/>
</g>
<g fill="none" stroke="#f00" stroke-width=".17">
<path d="M195 19.3h.1M195 19.3v2M71.5 29h.1M71.5 21.3h.1M71.5 29h1.9M71.5 21.3h1.9M81.1 32.9h.1M81.1 30.9v2M90.8 29h1.9M90.8 21.3h1.9M92.7 21.3h.1M92.7 29h.1"/>
<path d="M102.4 30.9h.1M102.4 25.1h.1M102.4 25.1v2M102.4 29v1.9M108.2 23.2h.1M108.2 32.9h.1M108.2 23.2v1.9M108.2 30.9v2M195 30.9h.1M195 29h.1M195 27.1v1.9M195 30.9v2"/>
<path d="M195 38.6v2M200.8 30.9h.1M200.8 38.6h.1M200.8 30.9h5.8M200.8 38.6h5.8M218.2 30.9h5.8M218.2 38.6h5.8M224 30.9h.1M224 38.6h.1M233.6 38.6h.1M233.6 38.6h2M237.5 38.6h1.9"/>
<path d="M239.4 38.6h.1M56 42.5h.1M56 52.2h.1M56 42.5v1.9M56 50.2v2M195 40.6h.1M200.8 42.5h.1M200.8 42.5h5.8M218.2 42.5h5.8M224 42.5h.1M56 79.2h.1M56 73.4h.1"/>
<path d="M56 73.4v1.9M56 77.2v2M38.6 94.6h.1M38.6 94.6h2M46.4 94.6h1.9M48.3 94.6h.1M63.8 94.6h.1M63.8 94.6v1.9M63.8 98.5v1.9M73.4 94.6h.1M73.4 94.6h5.8M104.3 94.6h5.8"/>
<path d="M110.1 94.6h.1M48.3 106.2h.1M48.3 106.2h1.9M56 106.2h2M58 106.2h.1M63.8 100.4h.1M73.4 106.2h.1M73.4 113.9h.1M73.4 106.2h5.8M73.4 113.9h5.8M104.3 106.2h5.8M104.3 113.9h5.8"/>
<path d="M110.1 113.9h.1M110.1 106.2h.1M139.1 113.9h.1M139.1 108.1h.1M139.1 108.1v2M139.1 112v1.9M152.6 117.8h.1M152.6 108.1h.1M152.6 108.1v2M152.6 115.8v2M73.4 121.6h.1M73.4 121.6h5.8"/>
<path d="M92.7 131.3h.1M92.7 125.5v5.8M104.3 121.6h5.8M110.1 121.6h.1M135.2 142.9h.1M135.2 142.9h1.9M137.1 156.4h.1M137.1 156.4v1.9M142.9 142.9h1.9M144.8 142.9h.1M148.7 152.5h.1M148.7 152.5h1.9"/>
<path d="M156.4 152.5h2M158.4 152.5h.1M162.2 156.4h.1M162.2 156.4v1.9M137.1 166h.1M137.1 164.1v1.9M162.2 162.2h.1M162.2 160.2v2"/>
</g>
<path d="M97 16.2h3" fill="none" stroke="#00f" stroke-width=".55"/>
<circle cx="100" cy="16.2" r=".28" fill="#00f"/>
<g fill="none" stroke="#00f" stroke-width=".17">
<path d="M96.6 17.4h.6M97.1 17.3l.7-.1 .7 .1M97.2 17.4h.1M98.7 17.3l.7-.1 .6 .1M99.9 17.4h.6M100.5 17.4h.1M119.9 83.6h.1M119.9 84.6h.1M119.9 83.6h3.5M119.9 84.6h3.5M121.7 84.6h.1M121.7 83.6h.1"/>
<path d="M121.7 83v.6M121.7 84.6v.4M150.8 128h.1M150.8 128.9h.1M150.8 128h3.5M150.8 128.9h3.5M152.6 128.9h.1M152.6 128h.1M152.6 127.4v.6M152.6 128.9v.5"/>
<circle cx="97.2" cy="17.9" r=".47"/>
<circle cx="98.6" cy="17.9" r=".47"/>
<circle cx="99.9" cy="17.9" r=".47"/>
</g>
<path d="M94.7 17.4h.1M94.7 17.4h1.9M100.5 17.4h1.9M102.4 17.4h.1M121.7 86.9h.1M121.7 81.1h.1M121.7 81.1v1.9M121.7 85v1.9M152.6 131.3h.1M152.6 125.5h.1M152.6 125.5v1.9M152.6 129.4v1.9" fill="none" stroke="#f00" stroke-width=".17"/>
<circle cx="65.7" cy="17.4" r=".37" fill="#f0f"/>
<circle cx="65.7" cy="17.4" r=".37" fill="none" stroke="#f0f" stroke-width=".17"/>
<circle cx="56" cy="40.5" r=".37" fill="#f0f"/>
<circle cx="56" cy="40.5" r=".37" fill="none" stroke="#f0f" stroke-width=".17"/>
<circle cx="115.9" cy="17.4" r=".37" fill="#f0f"/>
<circle cx="115.9" cy="17.4" r=".37" fill="none" stroke="#f0f" stroke-width=".17"/>
<circle cx="108.1" cy="17.4" r=".37" fill="#f0f"/>
<circle cx="108.1" cy="17.4" r=".37" fill="none" stroke="#f0f" stroke-width=".17"/>
<circle cx="125.5" cy="17.4" r=".37" fill="#f0f"/>
<circle cx="125.5" cy="17.4" r=".37" fill="none" stroke="#f0f" stroke-width=".17"/>
<circle cx="115.9" cy="17.4" r=".37" fill="#f0f"/>
<circle cx="115.9" cy="17.4" r=".37" fill="none" stroke="#f0f" stroke-width=".17"/>
<circle cx="119.7" cy="27" r=".37" fill="#f0f"/>
<circle cx="119.7" cy="27" r=".37" fill="none" stroke="#f0f" stroke-width=".17"/>
<circle cx="108.1" cy="36.7" r=".37" fill="#f0f"/>
<circle cx="108.1" cy="36.7" r=".37" fill="none" stroke="#f0f" stroke-width=".17"/>
<circle cx="102.3" cy="36.7" r=".37" fill="#f0f"/>
<circle cx="102.3" cy="36.7" r=".37" fill="none" stroke="#f0f" stroke-width=".17"/>
<circle cx="102.3" cy="17.4" r=".37" fill="#f0f"/>
<circle cx="102.3" cy="17.4" r=".37" fill="none" stroke="#f0f" stroke-width=".17"/>
<circle cx="56" cy="17.4" r=".37" fill="#f0f"/>
<circle cx="56" cy="17.4" r=".37" fill="none" stroke="#f0f" stroke-width=".17"/>
<circle cx="115.9" cy="17.4" r=".37" fill="#f0f"/>
<circle cx="115.9" cy="17.4" r=".37" fill="none" stroke="#f0f" stroke-width=".17"/>
<circle cx="198.8" cy="42.5" r=".38" fill="#f0f"/>
<circle cx="198.8" cy="42.5" r=".38" fill="none" stroke="#f0f" stroke-width=".17"/>
<circle cx="195" cy="30.9" r=".37" fill="#f0f"/>
<circle cx="195" cy="30.9" r=".37" fill="none" stroke="#f0f" stroke-width=".17"/>
<circle cx="189.2" cy="30.9" r=".37" fill="#f0f"/>
<circle cx="189.2" cy="30.9" r=".37" fill="none" stroke="#f0f" stroke-width=".17"/>
<circle cx="227.8" cy="30.9" r=".37" fill="#f0f"/>
<circle cx="227.8" cy="30.9" r=".37" fill="none" stroke="#f0f" stroke-width=".17"/>
<circle cx="227.8" cy="38.6" r=".38" fill="#f0f"/>
<circle cx="227.8" cy="38.6" r=".38" fill="none" stroke="#f0f" stroke-width=".17"/>
<circle cx="247.1" cy="42.5" r=".38" fill="#f0f"/>
<circle cx="247.1" cy="42.5" r=".38" fill="none" stroke="#f0f" stroke-width=".17"/>
<circle cx="247.1" cy="38.6" r=".38" fill="#f0f"/>
<circle cx="247.1" cy="38.6" r=".38" fill="none" stroke="#f0f" stroke-width=".17"/>
<circle cx="50.2" cy="94.6" r=".37" fill="#f0f"/>
<circle cx="50.2" cy="94.6" r=".37" fill="none" stroke="#f0f" stroke-width=".17"/>
<circle cx="152.5" cy="106.2" r=".38" fill="#f0f"/>
<circle cx="152.5" cy="106.2" r=".38" fill="none" stroke="#f0f" stroke-width=".17"/>
<circle cx="137.1" cy="152.5" r=".37" fill="#f0f"/>
<circle cx="137.1" cy="152.5" r=".37" fill="none" stroke="#f0f" stroke-width=".17"/>
<circle cx="129.4" cy="142.8" r=".37" fill="#f0f"/>
<circle cx="129.4" cy="142.8" r=".37" fill="none" stroke="#f0f" stroke-width=".17"/>
<circle cx="162.2" cy="152.5" r=".37" fill="#f0f"/>
<circle cx="162.2" cy="152.5" r=".37" fill="none" stroke="#f0f" stroke-width=".17"/>
<circle cx="115.9" cy="142.8" r=".37" fill="#f0f"/>
<circle cx="115.9" cy="142.8" r=".37" fill="none" stroke="#f0f" stroke-width=".17"/>
<circle cx="113.9" cy="77.2" r=".38" fill="#f0f"/>
<circle cx="113.9" cy="77.2" r=".38" fill="none" stroke="#f0f" stroke-width=".17"/>
<circle cx="152.5" cy="133.2" r=".37" fill="#f0f"/>
<circle cx="152.5" cy="133.2" r=".37" fill="none" stroke="#f0f" stroke-width=".17"/>
<circle cx="129.4" cy="106.2" r=".38" fill="#f0f"/>
<circle cx="129.4" cy="106.2" r=".38" fill="none" stroke="#f0f" stroke-width=".17"/>
<circle cx="56" cy="94.6" r=".37" fill="#f0f"/>
<circle cx="56" cy="94.6" r=".37" fill="none" stroke="#f0f" stroke-width=".17"/>
<circle cx="63.7" cy="94.6" r=".37" fill="#f0f"/>
<circle cx="63.7" cy="94.6" r=".37" fill="none" stroke="#f0f" stroke-width=".17"/>
<circle cx="113.9" cy="94.6" r=".37" fill="#f0f"/>
<circle cx="113.9" cy="94.6" r=".37" fill="none" stroke="#f0f" stroke-width=".17"/>
<circle cx="129.4" cy="94.6" r=".37" fill="#f0f"/>
<circle cx="129.4" cy="94.6" r=".37" fill="none" stroke="#f0f" stroke-width=".17"/>
<circle cx="121.6" cy="94.6" r=".37" fill="#f0f"/>
<circle cx="121.6" cy="94.6" r=".37" fill="none" stroke="#f0f" stroke-width=".17"/>
<circle cx="139" cy="106.2" r=".38" fill="#f0f"/>
<circle cx="139" cy="106.2" r=".38" fill="none" stroke="#f0f" stroke-width=".17"/>
<circle cx="121.6" cy="77.2" r=".38" fill="#f0f"/>
<circle cx="121.6" cy="77.2" r=".38" fill="none" stroke="#f0f" stroke-width=".17"/>
<circle cx="169.9" cy="90.7" r=".38" fill="#f0f"/>
<circle cx="169.9" cy="90.7" r=".38" fill="none" stroke="#f0f" stroke-width=".17"/>
<circle cx="169.9" cy="92.6" r=".37" fill="#f0f"/>
<circle cx="169.9" cy="92.6" r=".37" fill="none" stroke="#f0f" stroke-width=".17"/>
<text font-size="2.3" x="77.3" y="25.1">FB:600mV</text>
<g font-size="1.7" fill="#00007f">
<text x="96.6" y="11.3">1L2</text>
<text x="96.6" y="13.2">2.2uH-DCR&lt;0.1R-2A</text>
<text x="58" y="22.9">1C9</text>
<text x="71.5" y="19">1U2 SY8089</text>
<text x="115.9" y="19">1C4</text>
<text x="115.9" y="20.9">22uF_6.3V 22uF_6.3V</text>
<text x="125.5" y="19">1C37</text>
<text x="198.1" y="22.9">1R13</text>
<text x="58" y="24.8">22uF_6.3V</text>
<text x="59.1" y="28.7">1R2</text>
<text x="96.6" y="26.7">1C10</text>
<text x="111.2" y="26.7">1R3</text>
<text x="111.2" y="29">453K_1%</text>
<text x="177.7" y="28.7">1R11</text>
<text x="183.4" y="28.7">0R/NC</text>
<text x="198.1" y="25.2">0R</text>
<text x="208" y="27.9">U8407</text>
<text x="231.7" y="28.7">1C12</text>
<text x="59.1" y="31">100K</text>
<text x="96.6" y="30.6">47pF</text>
<text x="181.5" y="34.5">1C11</text>
<text x="198.1" y="34.5">1R14</text>
<text x="231.7" y="34.5">2.2uF_6.3V</text>
<text x="181.5" y="36.4">2.2uF_6.3V</text>
<text x="198.1" y="36.7">0R</text>
<text x="231.7" y="36.4">1C14</text>
<text x="59.1" y="46">1R18</text>
<text x="111.2" y="42.2">1R12</text>
<text x="111.2" y="44.5">100K_1%</text>
<text x="208.5" y="46">RT918-G</text>
<text x="231.7" y="42.2">2.2uF_6.3V</text>
<text x="59.1" y="48.3">100K</text>
<text x="58" y="76.9">C53</text>
<text x="58" y="79.2">10uF</text>
<text x="59.1" y="84.6">R54</text>
<text x="59.1" y="87">2R</text>
<text x="115.9" y="84.6">C48</text>
<text x="115.9" y="87">22uF</text>
<text x="123.6" y="84.6">C60</text>
<text x="123.6" y="87">22uF</text>
<text x="131.3" y="84.6">C61</text>
<text x="131.3" y="87">22uF</text>
<text x="40.6" y="91.4">D5</text>
<text x="80.6" y="91.6">U26</text>
<text x="40.6" y="99.3">2A Fuse</text>
<text x="65.7" y="98.1">C59</text>
<text x="65.7" y="100.5">10uF</text>
<text x="179" y="97.4">P1</text>
<text x="46.4" y="105.9">R62 0R</text>
<text x="114" y="105.9">L43</text>
<text x="160.3" y="103">D4</text>
<text x="46.4" y="113.6">R61 0R</text>
<text x="115.9" y="109.9">1uH</text>
<text x="141" y="111.7">C51</text>
<text x="141" y="114">10uF</text>
<text x="155.7" y="111.7">R55</text>
<text x="155.7" y="114">2R</text>
<text x="160.3" y="110.9">2A Fuse</text>
<text x="179.2" y="110.5">PH-2-WO</text>
<text x="58" y="121.3">R60 NC</text>
<text x="80.7" y="127.9">IP5306</text>
<text x="154.5" y="129">C52</text>
<text x="154.5" y="131.4">10uF</text>
<text x="119.8" y="139.7">R56</text>
<text x="137.1" y="139.7">K4</text>
<text x="119.8" y="147.6">0R</text>
<text x="137.1" y="146.4">RESET</text>
<text x="150.6" y="149.3">R53</text>
<text x="119" y="159.9">C65</text>
<text x="140.2" y="159.9">R52</text>
<text x="150.6" y="157.2">22R</text>
<text x="165.3" y="159.9">C64</text>
<text x="119" y="162.2">100nF</text>
<text x="140.2" y="162.2">12K</text>
<text x="165.3" y="162.2">1uF</text>
</g>
<g font-size="1.7">
<text x="55.1" y="12.8">+5V</text>
<text x="94.2" y="17">1</text>
<text x="96.6" y="15.2">IND-4X4</text>
<text x="101.8" y="17">2</text>
<text x="123.6" y="12.8">+3V3</text>
<text x="193.1" y="14.7">+3V3</text>
<text x="71.1" y="20.8">4</text>
<text x="92.2" y="20.8">3</text>
<text x="115.4" y="19.9" transform="rotate(-90 115.4 19.9)">1</text>
<text x="115.9" y="22.5">C0805</text>
<text x="125.1" y="19.9" transform="rotate(-90 125.1 19.9)">1</text>
<text x="125.5" y="22.5">C0805</text>
<text x="194.6" y="19.9" transform="rotate(-90 194.6 19.9)">1</text>
<text x="55.6" y="25.7" transform="rotate(-90 55.6 25.7)">1</text>
<text x="58" y="26.7">C0805</text>
<text x="71.1" y="28.5">1</text>
<text x="92.2" y="28.5">5</text>
<text x="101.9" y="25.7" transform="rotate(-90 101.9 25.7)">2</text>
<text x="115.4" y="25.5" transform="rotate(-90 115.4 25.5)">2</text>
<text x="125.1" y="25.5" transform="rotate(-90 125.1 25.5)">2</text>
<text x="194.6" y="29.4" transform="rotate(-90 194.6 29.4)">2</text>
<text x="198.1" y="27.5">R0603</text>
<text x="225.9" y="24.4">2.5V</text>
<text x="237.5" y="28.7">C0603</text>
<text x="55.6" y="35.2" transform="rotate(-90 55.6 35.2)">2</text>
<text x="59.1" y="33.3">R0402</text>
<text x="80.7" y="33.2" transform="rotate(-90 80.7 33.2)">2</text>
<text x="101.9" y="31.3" transform="rotate(-90 101.9 31.3)">1</text>
<text x="111.2" y="31.4">R0402</text>
<text x="117.8" y="32.5">GND</text>
<text x="166.8" y="31.4">+5V</text>
<text x="177.2" y="30.5">1</text>
<text x="179.6" y="32.5">R0603</text>
<text x="186.7" y="30.5">2</text>
<text x="194.6" y="31.5" transform="rotate(-90 194.6 31.5)">1</text>
<text x="204.3" y="30.5">5</text>
<text x="219.5" y="30.5">6</text>
<text x="225.9" y="34">1.8V</text>
<text x="63.8" y="38.3">GND</text>
<text x="73.4" y="37.5">SOT-23-5</text>
<text x="181.5" y="38.3">C0603</text>
<text x="194.6" y="40.9" transform="rotate(-90 194.6 40.9)">2</text>
<text x="198.1" y="39.1">R0402</text>
<text x="204.3" y="38.2">3</text>
<text x="219.5" y="38.2">1</text>
<text x="237.5" y="36.4">C0603</text>
<text x="55.6" y="43.1" transform="rotate(-90 55.6 43.1)">1</text>
<text x="111.2" y="46.8">R0402</text>
<text x="187.3" y="48">GND</text>
<text x="204.3" y="42.1">4</text>
<text x="219.5" y="42.1">2</text>
<text x="55.6" y="52.5" transform="rotate(-90 55.6 52.5)">2</text>
<text x="59.1" y="50.7">R0402</text>
<text x="206.6" y="51.4">SOT23-6</text>
<text x="245.2" y="49.9">GND</text>
<text x="54.1" y="57.6">GND</text>
<text x="79.2" y="57.6">GND</text>
<text x="106.2" y="57.6">GND</text>
<text x="58" y="81.5">C0603</text>
<text x="49.3" y="88.1">5V</text>
<text x="59.1" y="89.3">R0603</text>
<text x="115.9" y="89.3">C0805</text>
<text x="123.6" y="89.3">C0805</text>
<text x="131.3" y="89.3">C0805</text>
<text x="28.8" y="95">VBUS</text>
<text x="76.9" y="94.2">1</text>
<text x="105.7" y="94.2">8</text>
<text x="142.9" y="95">+5V</text>
<text x="40.6" y="101.6">SOD-123</text>
<text x="150.4" y="99.7">VBAT</text>
<text x="175.3" y="100">1</text>
<text x="183" y="97.1" transform="rotate(-90 183 97.1)">3</text>
<text x="185" y="97.1" transform="rotate(-90 185 97.1)">4</text>
<text x="54.1" y="105.9">R0402</text>
<text x="65.7" y="102.8">C0603</text>
<text x="76.9" y="105.7">2</text>
<text x="105.7" y="105.7">7</text>
<text x="119.8" y="105.9">IND-4X4</text>
<text x="175.3" y="105.7">2</text>
<text x="54.1" y="113.6">R0402</text>
<text x="76.9" y="113.5">3</text>
<text x="105.7" y="113.5">6</text>
<text x="160.3" y="113.2">SOD-123</text>
<text x="141" y="116.3">C0603</text>
<text x="155.7" y="116.3">R0603</text>
<text x="65.7" y="121.3">R0402</text>
<text x="76.9" y="121.2">4</text>
<text x="105.7" y="121.2">5</text>
<text x="56" y="131">+3V3</text>
<text x="92.3" y="127.8" transform="rotate(-90 92.3 127.8)">9</text>
<text x="154.5" y="133.6">C0603</text>
<text x="134.8" y="142.5">1</text>
<text x="144.3" y="142.5">2</text>
<text x="119.8" y="149.9">R0402</text>
<text x="137.1" y="148.3">KEY_6X6</text>
<text x="150.6" y="159.5">R0402</text>
<text x="119" y="164.5">C0402</text>
<text x="140.2" y="164.5">R0402</text>
<text x="165.3" y="164.5">C0402</text>
<text x="135.2" y="171.5">+3V3</text>
<text x="222" y="173.4">Title</text>
<text x="222" y="179.2">Size</text>
<text x="229.8" y="179.2">Document Number</text>
<text x="229.8" y="175.3">OV2640_V05</text>
<text x="285.7" y="179.2">Rev</text>
<text x="222" y="185">Date:</text>
<text x="224" y="181.1">B</text>
<text x="229.8" y="181.1">POWER</text>
<text x="232.1" y="185">Wednesday, January 16, 2019</text>
<text x="260.6" y="185">Sheet</text>
<text x="270.3" y="185">1</text>
<text x="276.1" y="185">of</text>
<text x="281.9" y="185">5</text>
<text x="287.7" y="181.1">V05</text>
</g>
<g font-size="1.7" fill="#003f7f">
<text x="74.4" y="22.1">IN</text>
<text x="87" y="22.1">SW</text>
<text x="74.4" y="29.8">EN</text>
<text x="82" y="29.9" transform="rotate(-90 82 29.9)">GND</text>
<text x="83.4" y="29.8">FB/OUT</text>
<text x="207.6" y="31.7">VIN VOUT1</text>
<text x="207.6" y="39.4">EN2 VOUT2</text>
<text x="207.6" y="43.3">EN1</text>
<text x="213.3" y="43.3">GND</text>
<text x="80.2" y="95.4">VIN</text>
<text x="98.5" y="95.4">VOUT</text>
<text x="178.6" y="101.2">GND</text>
<text x="80.2" y="107">LED1</text>
<text x="100.5" y="107">SW</text>
<text x="178.6" y="107">VCC</text>
<text x="184.2" y="103.3" transform="rotate(-90 184.2 103.3)">GND</text>
<text x="186.2" y="103.3" transform="rotate(-90 186.2 103.3)">GND</text>
<text x="80.2" y="114.7">LED2</text>
<text x="99.9" y="114.7">BAT</text>
<text x="80.2" y="122.4">LED3</text>
<text x="93.5" y="124.5" transform="rotate(-90 93.5 124.5)">GND</text>
<text x="99.9" y="122.4">KEY</text>
<text x="138.1" y="143.7">1</text>
<text x="141" y="143.7">2</text>
</g>
<g font-size="1.7" fill="#f00">
<text x="245.6" y="101.9">IO18</text>
<text x="39" y="105.8">IO23</text>
<text x="208.7" y="102.8">IO18</text>
<text x="208.7" y="106.6">IO23</text>
<text x="245.6" y="105.8">IO23</text>
<text x="39" y="113.5">IO18</text>
<text x="204.9" y="110.5">RST/EN</text>
<text x="243.7" y="109.7">RST/EN</text>
<text x="166.5" y="152.1">RST/EN</text>
</g>
<g font-size="1.4">
<text x="30.9" y="1.4">5</text>
<text x="88.9" y="1.4">4</text>
<text x="146.8" y="1.4">3</text>
<text x="204.7" y="1.4">2</text>
<text x="262.6" y="1.4">1</text>
<text x=".5" y="26.1">D</text>
<text x="292.1" y="26.1">D</text>
<text x=".5" y="71.9">C</text>
<text x="292.1" y="71.9">C</text>
<text x=".5" y="117.8">B</text>
<text x="292.1" y="117.8">B</text>
<text x=".5" y="163.6">A</text>
<text x="292.1" y="163.6">A</text>
<text x="30.9" y="186.8">5</text>
<text x="88.9" y="186.8">4</text>
<text x="146.8" y="186.8">3</text>
<text x="204.7" y="186.8">2</text>
<text x="262.6" y="186.8">1</text>
</g>
</svg>
